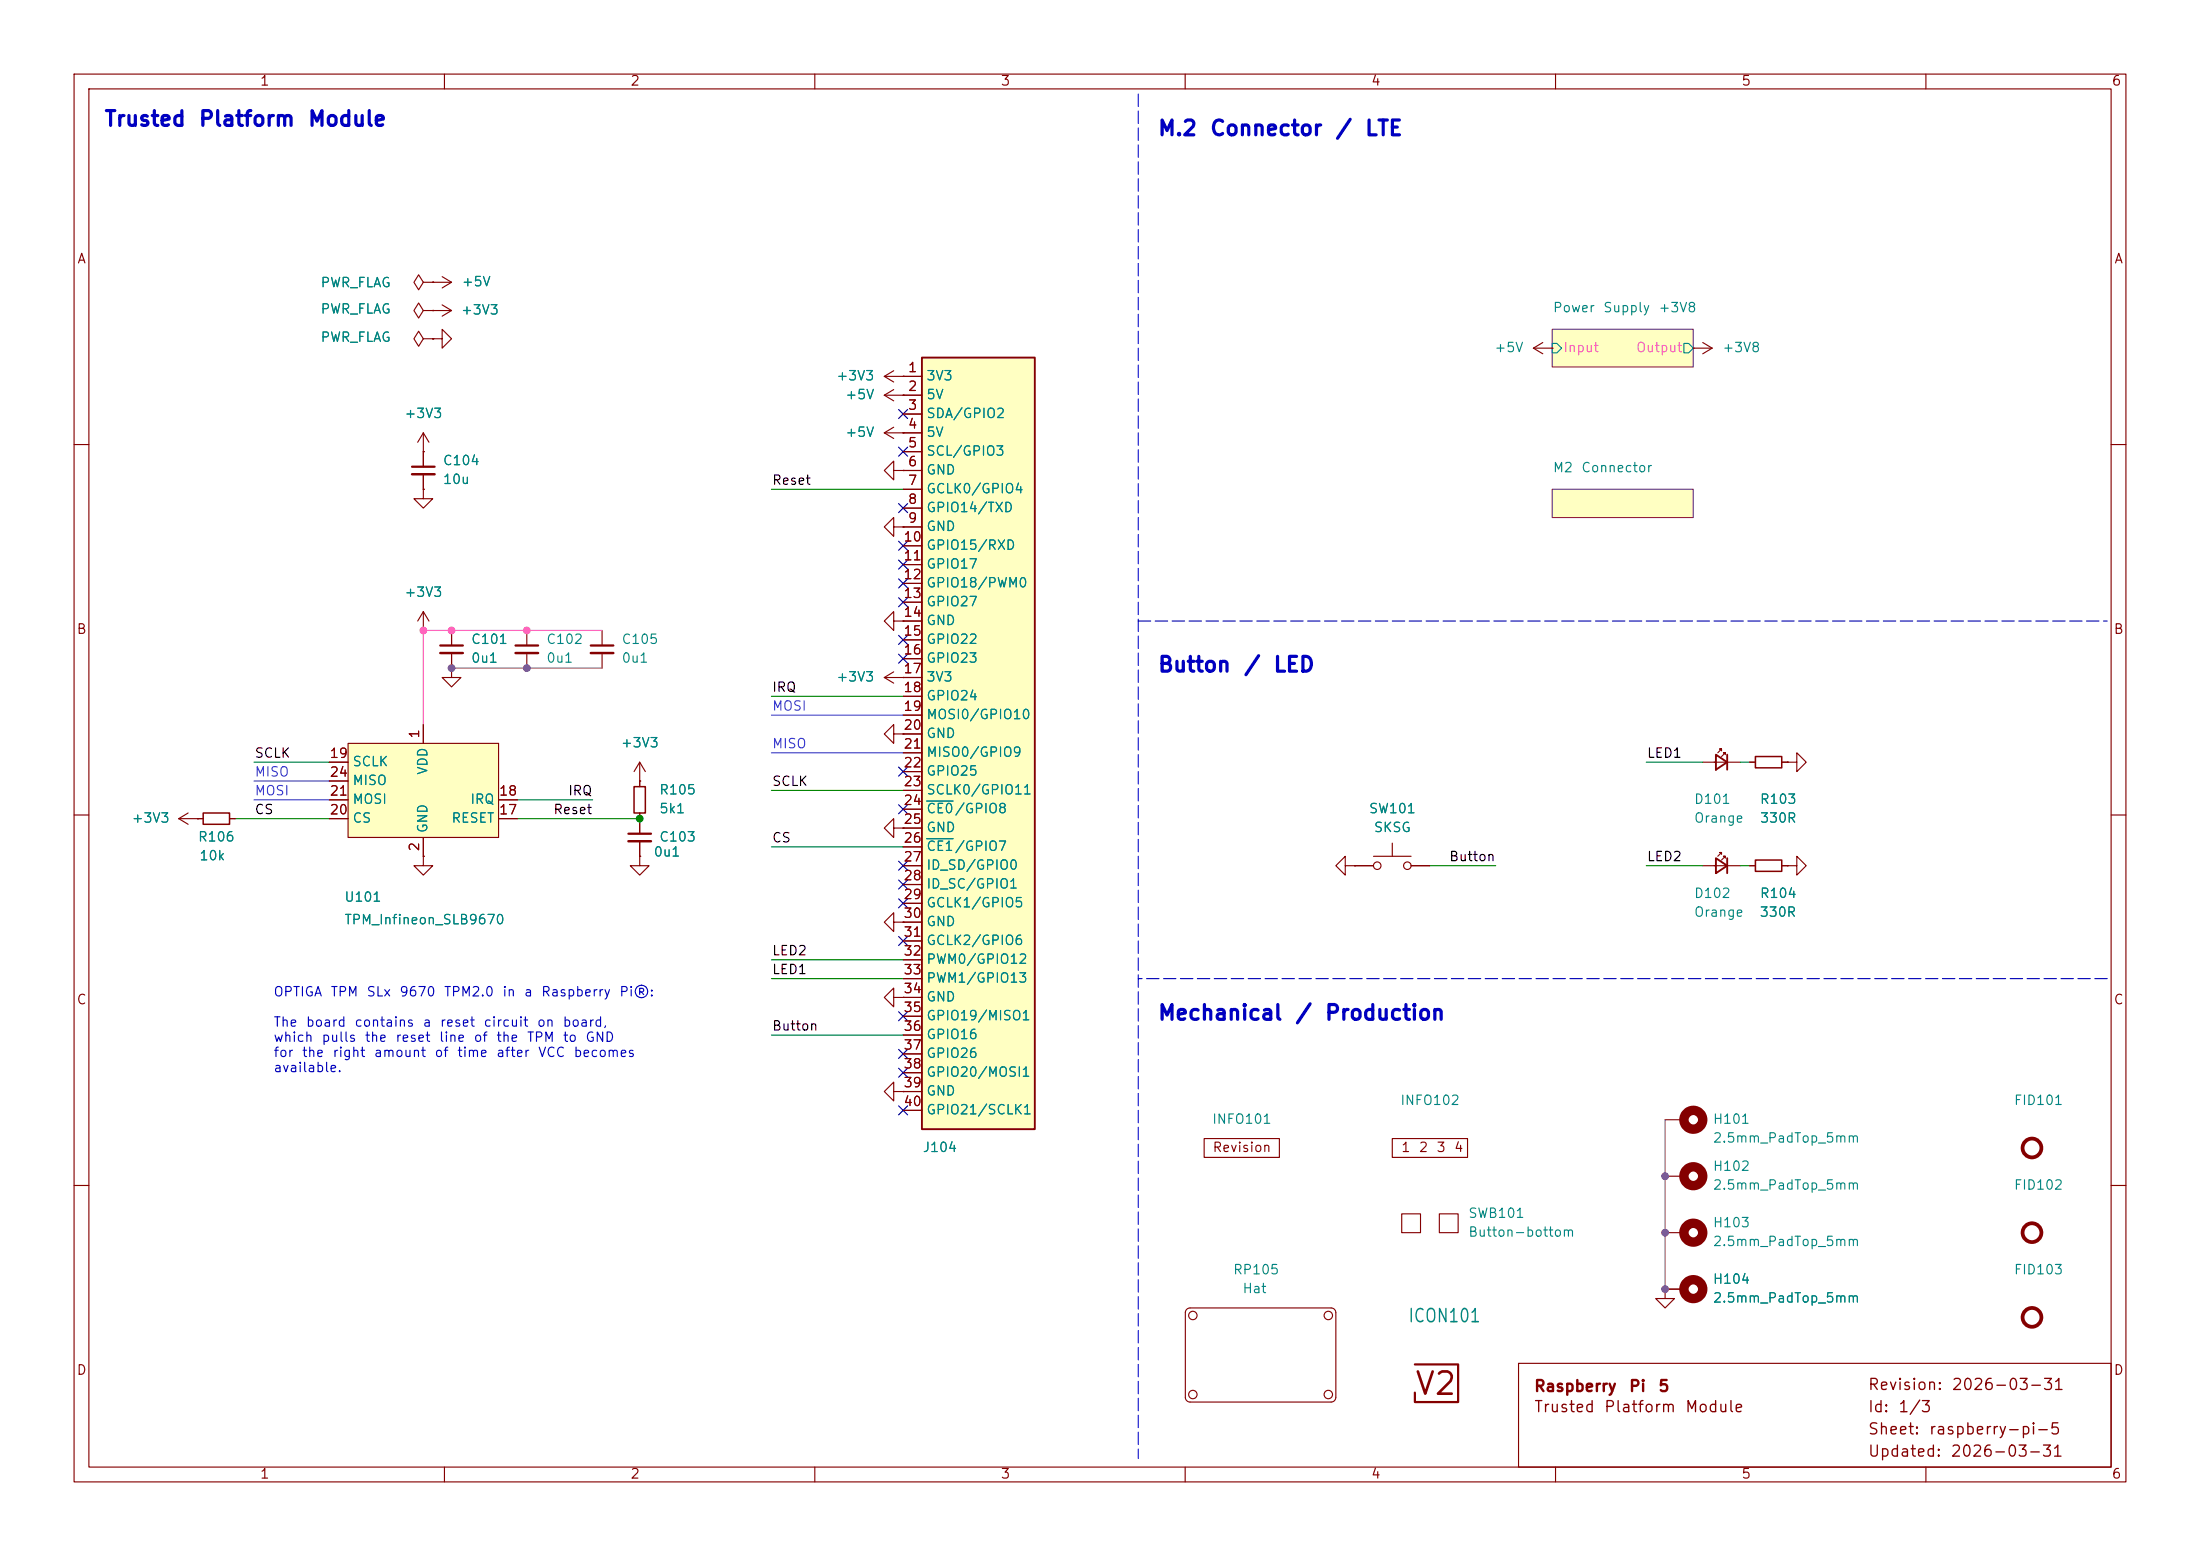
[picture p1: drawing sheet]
<svg xmlns="http://www.w3.org/2000/svg" width="297mm" height="210mm" viewBox="0 0 297 210" stroke-linecap="round" stroke-linejoin="round" font-family="sans-serif">
<g fill="none" stroke="#840000" stroke-width=".15">
<path d="M10 10h277v190h-277zM12 12h273v186h-273zM60 10v2M110 10v2M160 10v2M210 10v2M260 10v2M119.4 53.3l1.2 .8M119.4 53.3h2.5M120.6 52.6l-1.2 .7M121.9 53.3h.1M10 60h2"/>
<path d="M285 60h2M81.3 85.1v2M81.3 88.1v2.1M120.6 83.8v-1.2l-1.2 1.2 1.2 1.3v-1.3h1.3M120.6 99.1v-1.3l-1.2 1.3 1.2 1.2v-1.2h1.3M121.9 83.8h.1M121.9 99.1h.1M10 110h2M24.1 110.5l1.3 .8M24.1 110.5h3.3M25.4 109.7l-1.3 .8M26.7 110.5h.1"/>
<path d="M31 110.5h.7M57.1 115.6v1.2h1.3l-1.3 1.3-1.2-1.3h1.2M57.1 115.6h.1M120.6 111.8v-1.3l-1.2 1.3 1.2 1.2v-1.2h1.3M121.9 111.8h.1M285 110h2M224.8 151.1h2.5M10 160h2M224.8 166.4h2.5M285 160h2M60 198v2M110 198v2"/>
<path d="M160 198v2M205 184h80v14h-80zM210 198v2M260 198v2"/>
</g>
<g fill="#ffffc2" stroke="#ffffc2" stroke-width=".14">
<path d="M209.5 44.5h19.1v5h-19.1z"/>
<path d="M209.5 66h19.1v3.9h-19.1z"/>
</g>
<path d="M209.5 44.5h19.1v5h-19.1zM209.5 66h19.1v3.9h-19.1z" fill="none" stroke="#840084" stroke-width=".15"/>
<path d="M209.5 46.4h.7l.6 .6-.6 .6h-.7zM227.3 46.4h.7l.6 .6-.6 .6h-.7z" fill="none" stroke="#008484" stroke-width=".15"/>
<path d="M79.8 87.1h3" fill="none" stroke="#840000" stroke-width=".3"/>
<path d="M79.8 88.1h3" fill="none" stroke="#840000" stroke-width=".33"/>
<path d="M27.4 109.7h3.6v1.6h-3.6z" fill="none" stroke="#840000" stroke-width=".2"/>
<g fill="none" stroke="#840000" stroke-width="1.3">
<circle cx="228.6" cy="151.1" r="1.27"/>
<circle cx="228.6" cy="166.4" r="1.27"/>
</g>
<circle cx="274.3" cy="154.9" r="1.27" fill="none" stroke="#840000" stroke-width=".51"/>
<path d="M47 100.3h20.3v12.7h-20.3z" fill="#ffffc2"/>
<g fill="none" stroke="#840000" stroke-width=".15">
<path d="M57.1 38.1l-.6-1-.6 1 .6 1 .6-1h1.3M58.4 38.1h.1M58.4 38.1h2.6M59.7 37.3l1.3 .8M61 38.1l-1.3 .8M57.1 45.7l-.6-1-.6 1 .6 1 .6-1h1.3M57.1 41.9l-.6-1-.6 1 .6 1 .6-1h1.3M57.1 58.4v4.6M57.1 58.4l-.7 1.3M57.1 58.4l.8 1.3M58.4 45.7h1.3v-1.2l1.3 1.2-1.3 1.3v-1.3M58.4 45.7h.1"/>
<path d="M58.4 41.9h.1M58.4 41.9h2.6M59.7 41.1l1.3 .8M61 41.9l-1.3 .8M207 47l1.3 .8M207 47h2.5M208.3 46.2l-1.3 .8M209.5 47h.1M228.6 47h.1M228.6 47h2.5M229.9 46.2l1.2 .8M231.1 47l-1.2 .8"/>
<path d="M57.1 66v1.3h1.3l-1.3 1.3-1.2-1.3h1.2M57.1 66h.1M57.1 61h.1M57.1 64v2M57.1 85.1h.1M57.1 82.6v2.5M57.1 97.8v2.5M57.1 82.6l-.7 1.2M57.1 82.6l.8 1.2M61 90.2v1.2h1.2l-1.2 1.3-1.3-1.3h1.3M61 90.2h.1M61 85.1v2"/>
<path d="M61 88.1v2.1M71.1 85.1v2M71.1 88.1v2.1M119.4 91.4l1.2 .8M119.4 91.4h2.5M120.6 90.7l-1.2 .7M121.9 91.4h.1M44.4 110.5h2.6M44.4 108h2.6M44.4 102.9h2.6M44.4 105.4h2.6M47 100.3h20.3v12.7h-20.3z"/>
<path d="M57.1 113v2.6M67.3 110.5h2.5M67.3 108h2.5M86.4 115.6v1.2h1.2l-1.2 1.3-1.3-1.3h1.3M86.4 115.6h.1M86.4 105.4v.8M86.4 109.7v.8M182.9 116.8h2.5M185.4 115.6h5.1M188 113.8v1.8M190.5 116.8h2.5M229.9 102.9h5"/>
<path d="M229.9 116.8h5M232.4 101.3v-.2h-.2h.2l-.5 .5M232.4 115.3v-.2h-.2h.2l-.5 .5M232.9 101.9v-.3h-.2h.2l-.5 .5M232.9 115.8v-.2h-.2h.2l-.5 .5M236.2 102.9h.8M240.5 102.9h.8M241.3 102.9h1.3v-1.3l1.2 1.3-1.2 1.2v-1.2M241.3 102.9h.1M120.6 147.3v-1.2l-1.2 1.2 1.2 1.3v-1.3h1.3M121.9 147.3h.1M224.8 158.8h2.5"/>
<path d="M224.8 174v1.3h1.3l-1.3 1.2-1.3-1.2h1.3M224.8 174h.1M224.8 174h2.5"/>
<circle cx="185.9" cy="116.8" r=".51"/>
<circle cx="190" cy="116.8" r=".51"/>
</g>
<g fill="none" stroke="#840000" stroke-width=".51">
<circle cx="274.3" cy="177.8" r="1.27"/>
<circle cx="274.3" cy="166.4" r="1.27"/>
</g>
<g fill="none" stroke="#840000" stroke-width="1.3">
<circle cx="228.6" cy="158.7" r="1.27"/>
<circle cx="228.6" cy="174" r="1.27"/>
</g>
<path d="M55.6 63h3.1M59.4 87.1h3.1M69.6 87.1h3" fill="none" stroke="#840000" stroke-width=".3"/>
<path d="M55.6 64h3.1M59.4 88.1h3.1M69.6 88.1h3" fill="none" stroke="#840000" stroke-width=".33"/>
<path d="M231.6 101.9l1.6 1-1.6 1zM231.6 115.8l1.6 1-1.6 1.1zM233.2 101.9v2M233.2 115.8v2.1" fill="none" stroke="#840000" stroke-width=".25"/>
<path d="M85.6 106.2h1.5v3.5h-1.5zM237 102.1h3.5v1.5h-3.5z" fill="none" stroke="#840000" stroke-width=".2"/>
<path d="M124.5 48.3h15.2v104.1h-15.2z" fill="#ffffc2"/>
<path d="M124.5 48.3h15.2v104.1h-15.2z" fill="none" stroke="#840000" stroke-width=".25"/>
<g fill="none" stroke="#840000" stroke-width=".15">
<path d="M58.4 38.1h.1M58.4 45.7h.1M58.4 41.9h.1M119.4 50.8h5.1M119.4 58.4h5.1M119.4 50.8l1.2 .8M119.4 58.4l1.2 .8M120.6 50l-1.2 .8M120.6 57.7l-1.2 .7M121.9 50.8h.1M121.9 58.4h.1M121.9 53.3h.1"/>
<path d="M121.9 53.3h2.6M121.9 55.9h2.6M57.1 66h.1M57.1 61h.1M57.1 61v2M57.1 64v2M120.6 71.1v-1.2l-1.2 1.2 1.2 1.3v-1.3h1.3M120.6 63.5v-1.3l-1.2 1.3 1.2 1.3v-1.3h1.3M121.9 71.1h.1M121.9 63.5h.1M121.9 61h2.6M121.9 63.5h2.6"/>
<path d="M121.9 66h2.6M121.9 68.6h2.6M121.9 71.1h2.6M121.9 73.7h2.6M121.9 76.2h2.6M121.9 78.7h2.6M57.1 85.1h.1M57.1 97.8v2.5M61 90.2h.1M61 85.1v2M61 88.1v2.1M121.9 83.8h.1"/>
<path d="M121.9 99.1h.1M121.9 91.4h.1M121.9 81.3h2.6M121.9 83.8h2.6M121.9 86.4h2.6M121.9 88.9h2.6M121.9 91.4h2.6M121.9 94h2.6M121.9 96.5h2.6M121.9 99.1h2.6M26.7 110.5h.1M26.7 110.5h.7"/>
<path d="M31 110.5h.7M44.4 110.5h2.6M44.4 108h2.6M44.4 102.9h2.6M44.4 105.4h2.6M57.1 115.6h.1M57.1 113v2.6M67.3 110.5h2.5M67.3 108h2.5M86.4 105.4h.1M86.4 115.6h.1M86.4 102.9v3.3"/>
<path d="M86.4 109.7v2.8M86.4 113.5v2.1M86.4 102.9l-.8 1.2M86.4 102.9l.7 1.2M121.9 111.8h.1M121.9 101.6h2.6M121.9 104.1h2.6M121.9 106.7h2.6M121.9 109.2h2.6M121.9 111.8h2.6M121.9 114.3h2.6M121.9 116.8h2.6"/>
<path d="M121.9 119.4h2.6M181.6 116.8v-1.2l-1.3 1.2 1.3 1.3v-1.3h1.3M182.9 116.8h.1M182.9 116.8h2.5M190.5 116.8h2.5M236.2 116.8h.8M236.2 102.9h.8M240.5 116.8h.8M240.5 102.9h.8M241.3 116.8h1.3v-1.2l1.2 1.2-1.2 1.3v-1.3M241.3 116.8h.1M241.3 102.9h.1"/>
<path d="M120.6 124.5v-1.3l-1.2 1.3 1.2 1.2v-1.2h1.3M120.6 134.6v-1.2l-1.2 1.2 1.2 1.3v-1.3h1.3M121.9 124.5h.1M121.9 134.6h.1M121.9 121.9h2.6M121.9 124.5h2.6M121.9 127h2.6M121.9 129.5h2.6M121.9 132.1h2.6M121.9 134.6h2.6M121.9 137.2h2.6M121.9 139.7h2.6"/>
<path d="M121.9 147.3h.1M121.9 142.2h2.6M121.9 144.8h2.6M121.9 147.3h2.6M121.9 149.9h2.6M162.6 153.7h10.1v2.5h-10.1zM188 153.7h10.1v2.5h-10.1zM160.2 176.7l.5-.2h19a.64 .64 0 0 1 .6 .7v11.4a.65 .65 0 0 1-.6 .6h-19a.64 .64 0 0 1-.7-.6v-11.4zM189.2 163.8h2.6v2.6h-2.6zM194.3 163.8h2.5v2.6h-2.5zM224.8 174h.1M224.8 174h2.5"/>
<circle cx="161" cy="177.5" r=".57"/>
<circle cx="179.3" cy="177.5" r=".57"/>
<circle cx="161" cy="188.2" r=".57"/>
<circle cx="179.3" cy="188.2" r=".57"/>
</g>
<path d="M125.1 108.1h3.6M125.1 113.2h3.6" fill="none" stroke="#008484" stroke-width=".15"/>
<path d="M84.8 112.5h3.1M191 184.2h5.8v5h-5.8v-1.2" fill="none" stroke="#840000" stroke-width=".3"/>
<path d="M84.8 113.5h3.1" fill="none" stroke="#840000" stroke-width=".33"/>
<path d="M237 116.1h3.5v1.5h-3.5z" fill="none" stroke="#840000" stroke-width=".2"/>
<path d="M153.7 12.7v184.2M153.7 83.8h130.8M284.5 132.1h-130.8" fill="none" stroke="#0000c2" stroke-width=".15" stroke-dasharray="1.7 .6"/>
<g fill="none" stroke="#008400" stroke-width=".15">
<path d="M104.1 66h17.8M104.1 94h17.8M31.7 110.5h12.7M34.3 102.9h10.1M69.8 110.5h16.6M69.8 108h10.2M104.1 114.3h17.8M104.1 106.7h17.8M193 116.8h8.9M222.2 102.9h7.7M222.2 116.8h7.7M234.9 102.9h1.3"/>
<path d="M234.9 116.8h1.3M104.1 129.5h17.8M104.1 139.7h17.8M104.1 132.1h17.8"/>
</g>
<path d="M61 90.2h20.3M224.8 151.1v22.9" fill="none" stroke="#676767" stroke-width=".15"/>
<path d="M104.1 96.5h17.8M34.3 105.4h10.1M34.3 108h10.1M104.1 101.6h17.8" fill="none" stroke="#2f3cff" stroke-width=".15"/>
<path d="M81.3 85.1h-24.2v12.7" fill="none" stroke="#ff5cbb" stroke-width=".15"/>
<g fill="none" stroke="#000084" stroke-width=".15">
<path d="M121.3 55.3l1.2 1.2M122.5 55.3l-1.2 1.2M121.3 78.1l1.2 1.2M121.3 60.4l1.2 1.2M121.3 75.6l1.2 1.2M121.3 73.1l1.2 1.2M121.3 68l1.2 1.2M122.5 78.1l-1.2 1.2M122.5 60.4l-1.2 1.2M122.5 75.6l-1.2 1.2M122.5 73.1l-1.2 1.2M122.5 68l-1.2 1.2"/>
<path d="M121.3 85.8l1.2 1.2M121.3 88.3l1.2 1.2M121.3 80.7l1.2 1.2M122.5 85.8l-1.2 1.2M122.5 88.3l-1.2 1.2M122.5 80.7l-1.2 1.2M121.3 118.8l1.2 1.2M121.3 116.2l1.2 1.2M121.3 108.6l1.2 1.2M121.3 103.5l1.2 1.2M122.5 118.8l-1.2 1.2M122.5 116.2l-1.2 1.2"/>
<path d="M122.5 108.6l-1.2 1.2M122.5 103.5l-1.2 1.2M121.3 136.6l1.2 1.2M121.3 121.3l1.2 1.2M121.3 126.4l1.2 1.2M122.5 136.6l-1.2 1.2M122.5 121.3l-1.2 1.2M122.5 126.4l-1.2 1.2M121.3 141.6l1.2 1.2M121.3 144.2l1.2 1.2M121.3 149.3l1.2 1.2M122.5 141.6l-1.2 1.2"/>
<path d="M122.5 144.2l-1.2 1.2M122.5 149.3l-1.2 1.2"/>
</g>
<g fill="#676767" stroke="#676767" stroke-width=".14">
<circle cx="71.1" cy="90.2" r=".46"/>
<circle cx="61" cy="90.2" r=".46"/>
<circle cx="224.8" cy="166.4" r=".46"/>
<circle cx="224.8" cy="158.8" r=".46"/>
<circle cx="224.8" cy="174" r=".46"/>
</g>
<g fill="#ff5cbb" stroke="#ff5cbb" stroke-width=".14">
<circle cx="71.1" cy="85.1" r=".46"/>
<circle cx="61" cy="85.1" r=".46"/>
<circle cx="57.1" cy="85.1" r=".46"/>
</g>
<circle cx="86.4" cy="110.5" r=".46" fill="#008400" stroke="#008400" stroke-width=".14"/>
<text font-size="3" fill="#840000" x="190.8" y="189">V2</text>
<g font-size="2" fill="#0000c2">
<text x="14" y="17.5">Trusted</text>
<text x="26.7" y="17.5">Platform</text>
<text x="41.5" y="17.5">Module</text>
<text x="156.2" y="18.8">M.2</text>
<text x="163.2" y="18.8">Connector</text>
<text x="180.2" y="18.8">/</text>
<text x="184.2" y="18.8">LTE</text>
<text x="156.2" y="91.2">Button</text>
<text x="167.8" y="91.2">/</text>
<text x="171.8" y="91.2">LED</text>
<text x="156.2" y="138.2">Mechanical</text>
<text x="174.8" y="138.2">/</text>
<text x="178.7" y="138.2">Production</text>
</g>
<text font-size="1.8" fill="#008484" x="190" y="178.9">ICON101</text>
<g font-size="1.5" fill="#840000">
<text x="207" y="188.2">Raspberry</text>
<text x="207" y="191">Trusted</text>
<text x="216.4" y="191">Platform</text>
<text x="219.8" y="188.2">Pi</text>
<text x="223.8" y="188.2">5</text>
<text x="227.4" y="191">Module</text>
<text x="252.1" y="188">Revision:</text>
<text x="252.1" y="191">Id:</text>
<text x="256.2" y="191">1/3</text>
<text x="263.4" y="188">2026-03-31</text>
<text x="252.1" y="197">Updated:</text>
<text x="252.1" y="194">Sheet:</text>
<text x="260.3" y="194">raspberry-pi-5</text>
<text x="263.2" y="197">2026-03-31</text>
</g>
<g font-size="1.3" fill="#840000">
<text x="35" y="11.9">1</text>
<text x="85" y="11.9">2</text>
<text x="135" y="11.9">3</text>
<text x="185" y="11.9">4</text>
<text x="235" y="11.9">5</text>
<text x="285" y="11.9">6</text>
<text x="10.3" y="35.9">A</text>
<text x="285.3" y="35.9">A</text>
<text x="122.5" y="50.5">1</text>
<text x="122.5" y="53.1">2</text>
<text x="122.5" y="55.6">3</text>
<text x="122.5" y="58.2">4</text>
<text x="122.5" y="60.7">5</text>
<text x="122.5" y="63.2">6</text>
<text x="122.5" y="65.8">7</text>
<text x="122.5" y="68.3">8</text>
<text x="122.5" y="70.9">9</text>
<text x="121.9" y="73.4">10</text>
<text x="121.9" y="75.9">11</text>
<text x="121.9" y="78.5">12</text>
<text x="121.9" y="81">13</text>
<text x="121.9" y="83.6">14</text>
<text x="10.3" y="85.9">B</text>
<text x="121.9" y="86.1">15</text>
<text x="121.9" y="88.6">16</text>
<text x="285.3" y="85.9">B</text>
<text x="121.9" y="91.2">17</text>
<text x="121.9" y="93.7">18</text>
<text x="56.9" y="99.8" transform="rotate(-90 56.9 99.8)">1</text>
<text x="121.9" y="96.3">19</text>
<text x="121.9" y="98.8">20</text>
<text x="121.9" y="101.3">21</text>
<text x="44.4" y="102.6">19</text>
<text x="44.4" y="107.7">21</text>
<text x="44.4" y="105.2">24</text>
<text x="67.3" y="107.7">18</text>
<text x="121.9" y="103.9">22</text>
<text x="121.9" y="106.4">23</text>
<text x="44.4" y="110.2">20</text>
<text x="67.3" y="110.2">17</text>
<text x="121.9" y="109">24</text>
<text x="121.9" y="111.5">25</text>
<text x="56.9" y="115" transform="rotate(-90 56.9 115)">2</text>
<text x="121.9" y="114">26</text>
<text x="121.9" y="116.6">27</text>
<text x="121.9" y="119.1">28</text>
<text x="121.9" y="121.7">29</text>
<text x="121.9" y="124.2">30</text>
<text x="121.9" y="126.7">31</text>
<text x="121.9" y="129.3">32</text>
<text x="121.9" y="131.8">33</text>
<text x="10.3" y="135.9">C</text>
<text x="121.9" y="134.4">34</text>
<text x="121.9" y="136.9">35</text>
<text x="285.3" y="135.9">C</text>
<text x="121.9" y="139.4">36</text>
<text x="121.9" y="142">37</text>
<text x="121.9" y="144.5">38</text>
<text x="121.9" y="147.1">39</text>
<text x="121.9" y="149.6">40</text>
<text x="163.6" y="155.8">Revision</text>
<text x="189.1" y="155.8">1</text>
<text x="191.4" y="155.8">2</text>
<text x="193.8" y="155.8">3</text>
<text x="196.2" y="155.8">4</text>
<text x="10.3" y="185.9">D</text>
<text x="285.3" y="185.9">D</text>
<text x="35" y="199.9">1</text>
<text x="85" y="199.9">2</text>
<text x="135" y="199.9">3</text>
<text x="185" y="199.9">4</text>
<text x="235" y="199.9">5</text>
<text x="285" y="199.9">6</text>
</g>
<g font-size="1.3" fill="#008484">
<text x="43.2" y="39.1">PWR_FLAG</text>
<text x="62.2" y="39">+5V</text>
<text x="43.2" y="46.5">PWR_FLAG</text>
<text x="43.2" y="42.6">PWR_FLAG</text>
<text x="62.1" y="42.8">+3V3</text>
<text x="201.7" y="47.9">+5V</text>
<text x="209.5" y="42.5">Power</text>
<text x="216.3" y="42.5">Supply</text>
<text x="223.8" y="42.5">+3V8</text>
<text x="232.4" y="47.9">+3V8</text>
<text x="112.8" y="51.7">+3V3</text>
<text x="125" y="51.7">3V3</text>
<text x="54.5" y="56.7">+3V3</text>
<text x="114" y="54.2">+5V</text>
<text x="114" y="59.3">+5V</text>
<text x="125" y="54.2">5V</text>
<text x="125" y="56.7">SDA/GPIO2</text>
<text x="125" y="59.3">5V</text>
<text x="59.7" y="63.1">C104</text>
<text x="59.7" y="65.6">10u</text>
<text x="125" y="61.8">SCL/GPIO3</text>
<text x="125" y="64.4">GND</text>
<text x="209.5" y="64.1">M2</text>
<text x="213.4" y="64.1">Connector</text>
<text x="125" y="66.9">GCLK0/GPIO4</text>
<text x="125" y="69.4">GPIO14/TXD</text>
<text x="125" y="72">GND</text>
<text x="125" y="74.5">GPIO15/RXD</text>
<text x="125" y="77.1">GPIO17</text>
<text x="54.5" y="80.9">+3V3</text>
<text x="125" y="79.6">GPIO18/PWM0</text>
<text x="125" y="82.1">GPIO27</text>
<text x="63.5" y="87.2">C101</text>
<text x="63.5" y="89.8">0u1</text>
<text x="73.7" y="87.2">C102</text>
<text x="73.7" y="89.8">0u1</text>
<text x="83.8" y="87.2">C105</text>
<text x="83.8" y="89.8">0u1</text>
<text x="125" y="84.7">GND</text>
<text x="125" y="87.2">GPIO22</text>
<text x="125" y="89.8">GPIO23</text>
<text x="112.8" y="92.3">+3V3</text>
<text x="125" y="92.3">3V3</text>
<text x="125" y="94.8">GPIO24</text>
<text x="83.7" y="101.2">+3V3</text>
<text x="125" y="97.4">MOSI0/GPIO10</text>
<text x="125" y="99.9">GND</text>
<text x="47.5" y="103.7">SCLK</text>
<text x="47.5" y="106.3">MISO</text>
<text x="58" y="104.7" transform="rotate(-90 58 104.7)">VDD</text>
<text x="88.9" y="107.5">R105</text>
<text x="125" y="102.5">MISO0/GPIO9</text>
<text x="125" y="105">GPIO25</text>
<text x="125" y="107.5">SCLK0/GPIO11</text>
<text x="17.7" y="111.4">+3V3</text>
<text x="26.6" y="113.9">R106</text>
<text x="47.5" y="111.4">CS</text>
<text x="47.5" y="108.8">MOSI</text>
<text x="58" y="112.5" transform="rotate(-90 58 112.5)">GND</text>
<text x="60.9" y="111.4">RESET</text>
<text x="63.4" y="108.8">IRQ</text>
<text x="88.9" y="110.1">5k1</text>
<text x="88.9" y="113.9">C103</text>
<text x="125" y="110.1">CE0/GPIO8</text>
<text x="125" y="112.6">GND</text>
<text x="184.7" y="110.1">SW101</text>
<text x="185.4" y="112.6">SKSG</text>
<text x="228.6" y="108.8">D101</text>
<text x="228.6" y="111.4">Orange</text>
<text x="237.5" y="108.8">R103</text>
<text x="237.5" y="111.4">330R</text>
<text x="26.8" y="116.4">10k</text>
<text x="88.1" y="115.9">0u1</text>
<text x="125" y="115.2">CE1/GPIO7</text>
<text x="125" y="117.7">ID_SD/GPIO0</text>
<text x="46.4" y="125.1">TPM_Infineon_SLB9670</text>
<text x="46.4" y="122">U101</text>
<text x="125" y="120.2">ID_SC/GPIO1</text>
<text x="125" y="122.8">GCLK1/GPIO5</text>
<text x="125" y="125.3">GND</text>
<text x="228.6" y="121.5">D102</text>
<text x="228.6" y="124.1">Orange</text>
<text x="237.5" y="124.1">330R</text>
<text x="237.5" y="121.5">R104</text>
<text x="125" y="127.9">GCLK2/GPIO6</text>
<text x="125" y="130.4">PWM0/GPIO12</text>
<text x="125" y="132.9">PWM1/GPIO13</text>
<text x="125" y="135.5">GND</text>
<text x="125" y="138">GPIO19/MISO1</text>
<text x="125" y="140.6">GPIO16</text>
<text x="125" y="143.1">GPIO26</text>
<text x="125" y="145.6">GPIO20/MOSI1</text>
<text x="125" y="148.2">GND</text>
<text x="188.9" y="149.5">INFO102</text>
<text x="271.8" y="149.5">FID101</text>
<text x="124.5" y="155.8">J104</text>
<text x="125" y="150.7">GPIO21/SCLK1</text>
<text x="163.5" y="152">INFO101</text>
<text x="231.1" y="154.5">2.5mm_PadTop_5mm</text>
<text x="231.1" y="152">H101</text>
<text x="231.1" y="160.9">2.5mm_PadTop_5mm</text>
<text x="231.1" y="158.3">H102</text>
<text x="271.8" y="160.9">FID102</text>
<text x="198.1" y="167.2">Button-bottom</text>
<text x="198.1" y="164.7">SWB101</text>
<text x="231.1" y="166">H103</text>
<text x="166.4" y="172.3">RP105</text>
<text x="231.1" y="168.5">2.5mm_PadTop_5mm</text>
<text x="231.1" y="173.6">H104</text>
<text x="271.8" y="172.3">FID103</text>
<text x="167.6" y="174.9">Hat</text>
<text x="231.1" y="176.1">2.5mm_PadTop_5mm</text>
</g>
<g font-size="1.3" fill="#ff5cbb">
<text x="210.9" y="47.9">Input</text>
<text x="220.8" y="47.9">Output</text>
</g>
<g font-size="1.3">
<text x="104.1" y="65.8">Reset</text>
<text x="104.1" y="93.7">IRQ</text>
<text x="34.3" y="102.6">SCLK</text>
<text x="76.6" y="107.7">IRQ</text>
<text x="104.1" y="106.4">SCLK</text>
<text x="222.2" y="102.6">LED1</text>
<text x="34.3" y="110.2">CS</text>
<text x="74.6" y="110.2">Reset</text>
<text x="104.1" y="114">CS</text>
<text x="195.6" y="116.6">Button</text>
<text x="222.2" y="116.6">LED2</text>
<text x="104.1" y="129.3">LED2</text>
<text x="104.1" y="131.8">LED1</text>
<text x="104.1" y="139.4">Button</text>
</g>
<g font-size="1.3" fill="#2f3cff">
<text x="104.1" y="101.3">MISO</text>
<text x="104.1" y="96.2">MOSI</text>
<text x="34.3" y="107.7">MOSI</text>
<text x="34.3" y="105.1">MISO</text>
</g>
<g font-size="1.3" fill="#0000c2">
<text x="36.8" y="134.8">OPTIGA</text>
<text x="44.5" y="134.8">TPM</text>
<text x="49.4" y="134.8">SLx</text>
<text x="53.8" y="134.8">9670</text>
<text x="59.8" y="134.8">TPM2.0</text>
<text x="67.7" y="134.8">in</text>
<text x="70.6" y="134.8">a</text>
<text x="73" y="134.8">Raspberry</text>
<text x="83.5" y="134.8">Pi®:</text>
<text x="36.8" y="138.9">The</text>
<text x="36.8" y="140.9">which</text>
<text x="36.8" y="143">for</text>
<text x="40.7" y="143">the</text>
<text x="41.2" y="138.9">board</text>
<text x="43.3" y="140.9">pulls</text>
<text x="44.8" y="143">right</text>
<text x="47.8" y="138.9">contains</text>
<text x="49.2" y="140.9">the</text>
<text x="50.4" y="143">amount</text>
<text x="53.3" y="140.9">reset</text>
<text x="57" y="138.9">a</text>
<text x="58.6" y="143">of</text>
<text x="59.2" y="140.9">line</text>
<text x="59.3" y="138.9">reset</text>
<text x="61.6" y="143">time</text>
<text x="63.9" y="140.9">of</text>
<text x="65.2" y="138.9">circuit</text>
<text x="66.9" y="143">after</text>
<text x="66.9" y="140.9">the</text>
<text x="71" y="140.9">TPM</text>
<text x="72.4" y="138.9">on</text>
<text x="72.5" y="143">VCC</text>
<text x="75.9" y="138.9">board,</text>
<text x="75.9" y="140.9">to</text>
<text x="77.3" y="143">becomes</text>
<text x="78.9" y="140.9">GND</text>
<text x="36.8" y="145">available.</text>
</g>
</svg>
